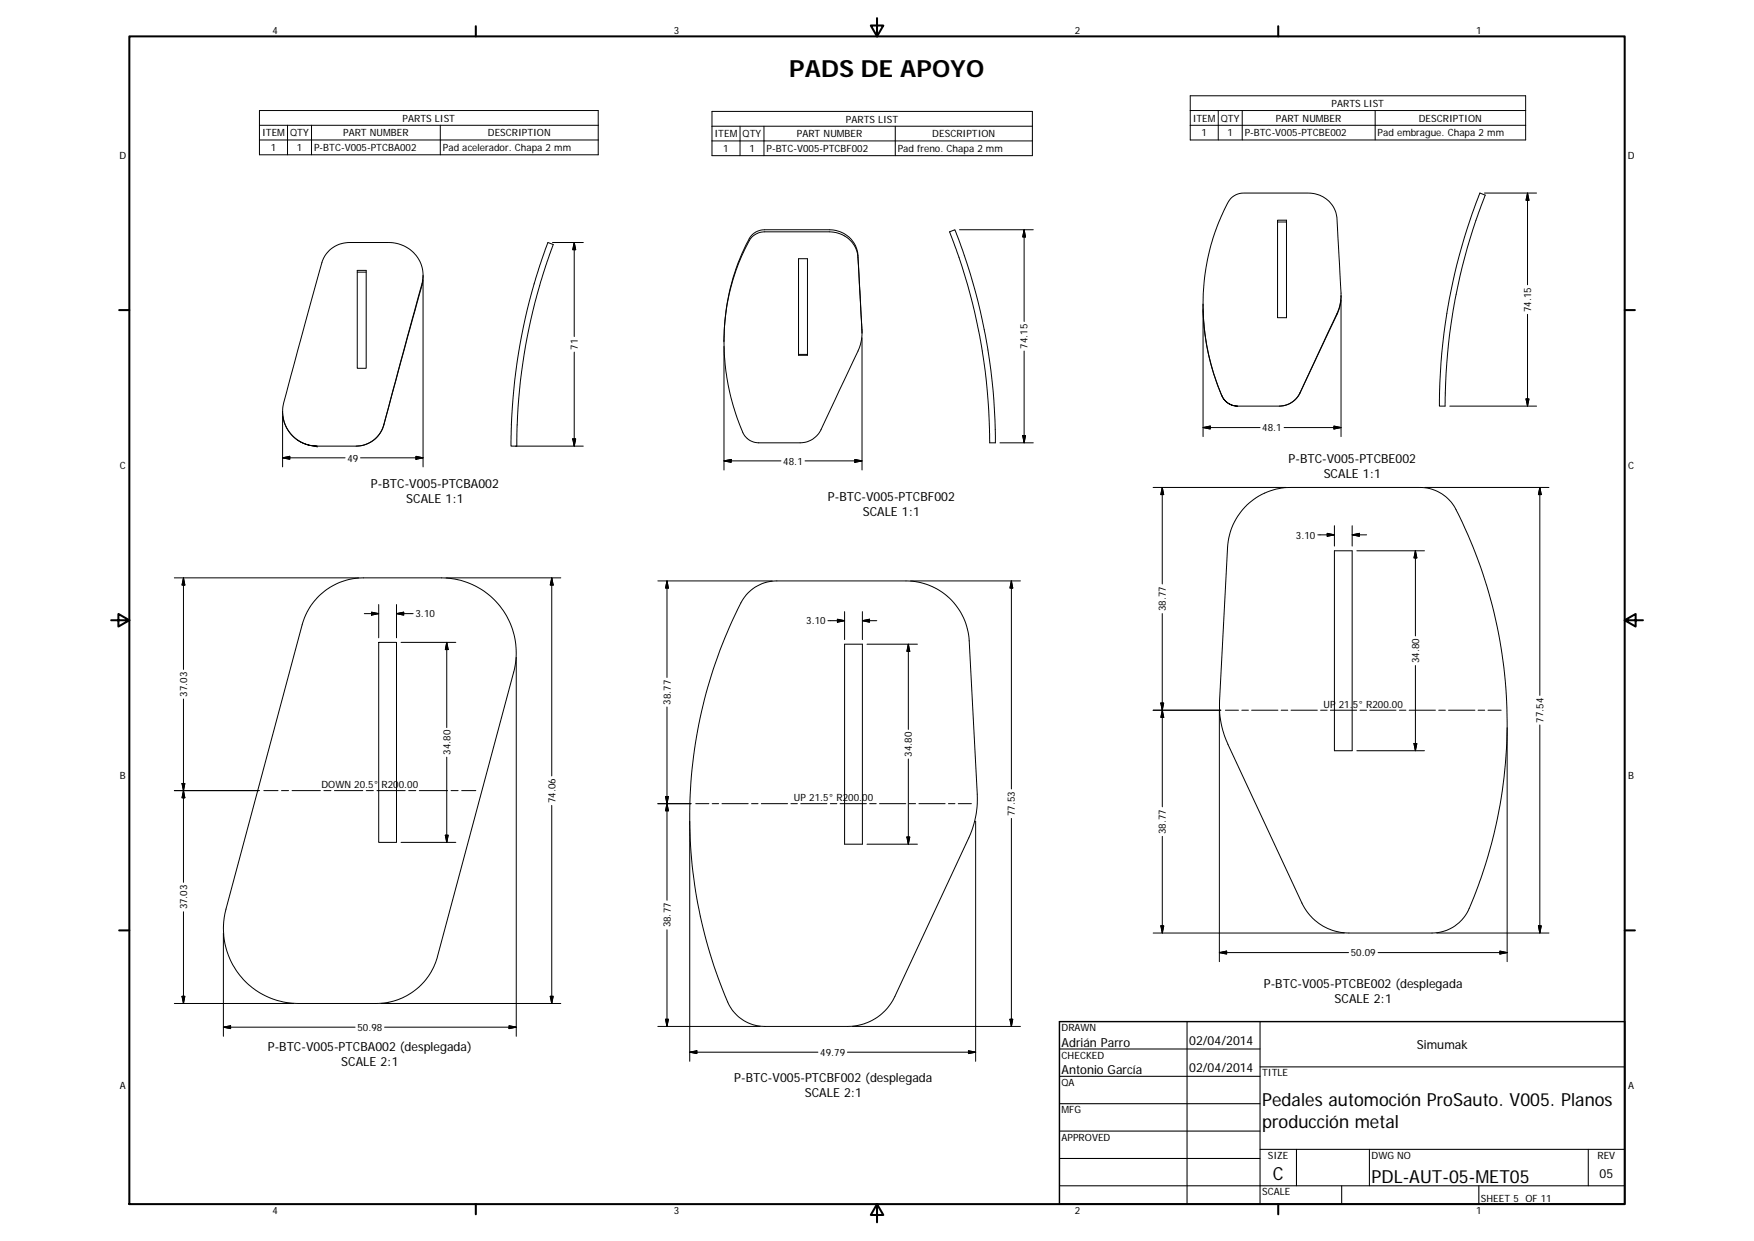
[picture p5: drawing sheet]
<svg xmlns="http://www.w3.org/2000/svg" width="594mm" height="420mm" viewBox="0 0 594 420" stroke-linecap="round" stroke-linejoin="round" font-family="sans-serif">
<g fill="none" stroke="#000" stroke-width=".34">
<path d="M87.9 37.4h114.7v15h-114.7zM241.1 37.7h108.6v15h-108.6zM403.1 37.4h113.6M403.1 32.4h113.6v15h-113.6zM412.6 37.4v10M420.7 37.4v10M465.8 37.4v10M87.9 42.4h114.7M87.9 47.4h114.7M97.4 42.4v10M105.5 42.4v10M149.1 42.4v10"/>
<path d="M241.1 42.7h108.6M241.1 47.7h108.6M250.6 42.7v10M258.8 42.7v10M303.2 42.7v10M403.1 42.4h113.6M321.6 78.5l1.8-.7 1.6 4.2a197.2 197.2 0 0 1 9.1 33.3 196.1 196.1 0 0 1 3 32v2.6h-1.9v-1.6a204.8 204.8 0 0 0-2.7-31 193.3 193.3 0 0 0-8.7-33.1zM325 77.8h25M346.9 77.8v31M346.9 77.8l.4 2.4h-.9zM432.7 74.5h3v33.1h-3zM432.7 75.2h3"/>
<path d="M501.2 65.4l1.8 .7-1.5 4.1a194.9 194.9 0 0 0-9 33 194.6 194.6 0 0 0-3 31.7v2.6h-2v-1.6a193.9 193.9 0 0 1 2.8-31.3 192.4 192.4 0 0 1 8.8-33.5zM502.8 65.4h17.6M517.4 65.4v31M517.4 65.4l.5 2.4h-1zM121 91.5h3v33.2h-3zM121 92.1h3M143.3 94.8v63.3M143.3 93.2l-.4 3.5-12.9 47.2a9.7 9.7 0 0 1-9.4 7.1M185.5 82.1l1.9 .7-2.5 7a193.6 193.6 0 0 0-9.9 61.2h-1.9v-2.2a196.8 196.8 0 0 1 12.4-66.5zM187.1 82.1h10.5M194.5 82.1v31.8M194.5 82.1l.5 2.4h-1z"/>
<path d="M254.6 80.3l2.2-1.4 1.8-.4h22.3a9.4 9.4 0 0 1 9.7 8.6l1.3 24.9a14.8 14.8 0 0 1-1.3 6.9l-12.5 26.6a7.9 7.9 0 0 1-7.1 4.4h-14a6.4 6.4 0 0 1-6.1-5.2 74.2 74.2 0 0 1 3.3-63.9zM270.5 87.6h3v32.7h-3zM194.5 119.2v31.8M245.2 117.3v41.8M270.5 120h3M292 112.8l-1.4-26.3a9.4 9.4 0 0 0-9.7-8.7h-21.9a5.9 5.9 0 0 0-5.2 3 73 73 0 0 0-8.6 34.9M292 114.4v44.7M346.9 118.9v31M407.5 103a77.5 77.5 0 0 0 6.3 31M407.5 104.8v43M454.2 100a14 14 0 0 1-1.3 6.4l-12.6 26.6a7.9 7.9 0 0 1-7 4.5M454.2 101.6v46.2"/>
<path d="M517.4 106.4v31.1M95.7 139.3a11.7 11.7 0 0 0 11.7 11.7 11.7 11.7 0 0 1-11.3-14.7l12.9-47.4a9.6 9.6 0 0 1 9.4-6.8h13.2a11.2 11.2 0 0 1 11.3 14l-12.9 47.7a9.7 9.7 0 0 1-9.4 7.2h-13.2M413.8 133.9a75.9 75.9 0 0 1 2.7-66.2 6 6 0 0 1 4.7-2.3h21.9a9.5 9.5 0 0 1 9.7 8.7l1.4 25.2a14.6 14.6 0 0 1-1.3 6.8l-12.6 26.9a7.7 7.7 0 0 1-7 4.5h-14.1M413.8 133.9a5.9 5.9 0 0 0 5.4 3.6 5.8 5.8 0 0 1-5.4-3.6zM491 137.5h29.4M516.9 135.1h1l-.5 2.4zM95.7 155l2.4-.5v1zM95.7 155h21.2M95.7 141v17.1M122.1 155h21.2M140.9 154.5l2.4 .5-2.4 .5zM174.6 151h23"/>
<path d="M194 148.6h1l-.5 2.4zM245.2 156l2.4-.4v.9zM245.2 156h19.3M272.7 156h19.3M289.5 155.6l2.5 .4-2.5 .5zM338.7 149.9h11.3M346.4 147.5h.9l-.4 2.4zM407.5 144.8l2.4-.5v.9zM407.5 144.8h19.3M434.9 144.8h19.3M451.8 144.3l2.4 .5-2.4 .4zM390.6 165h45"/>
<path d="M393.7 165v32.7M393.7 165l.4 2.4h-.9zM422.4 170.9a21.5 21.5 0 0 1 14.8-5.9h43.7a13.7 13.7 0 0 1 12.2 7.5 158.1 158.1 0 0 1 3.5 137.1 13.6 13.6 0 0 1-11.6 6.3h-28.1a17.7 17.7 0 0 1-15.9-10.1l-25.5-54.8a30.5 30.5 0 0 1-2.4-13.7l2.7-51.9a21.4 21.4 0 0 1 6.6-14.5zM452 178v6.9M458 178v6.9M482.5 165h42.1M521.5 165v70.4M521.5 165l.5 2.4h-.9zM59 195.6h62.5M62.1 195.6l.5 2.5h-.9zM62.1 195.6v31.1M151.1 195.6h38.8"/>
<path d="M186.9 195.6v67.1M186.9 195.6l.5 2.5h-1zM222.8 196.7h38.7M225.9 196.7v32.7M225.9 196.7l.5 2.4h-1zM308.4 196.7h37.2M342.6 196.7v70.4M342.6 196.7l.4 2.4h-.9zM446.3 181.1h5.7M449.5 180.6l2.5 .5-2.5 .5zM452 186.5h6v67.7h-6zM458 181.1l2.4-.5v1z"/>
<path d="M458 181.1h4.9M459.6 186.5h22.9M479.4 186.5v28.8M479.4 186.5l.5 2.4h-1zM108 201.8a21.3 21.3 0 0 1 15.1-6.2h26.4a25.4 25.4 0 0 1 24.5 32l-25.8 96.2a21.4 21.4 0 0 1-20.7 15.9h-26.5a25.4 25.4 0 0 1-24.5-31.9l25.8-96.3a21.4 21.4 0 0 1 5.7-9.7zM123.4 207.8h4.9M125.8 207.3l2.5 .5-2.5 .5zM128.3 217.5h6v67.7h-6zM128.3 204.7v11.2M134.3 207.8l2.4-.5v1zM134.3 207.8h5.6M134.3 204.7v11.2"/>
<path d="M135.8 217.5h18.6M151.3 217.5v28.8M151.3 217.5l.5 2.4h-1zM253.5 200.6a13.8 13.8 0 0 1 9.6-3.9h43.8a21.4 21.4 0 0 1 21.4 20.3l2.7 51.9a31.6 31.6 0 0 1-2.9 14.8l-25 53.7a17.6 17.6 0 0 1-15.9 10.1h-28.2a13.8 13.8 0 0 1-12.5-8.3 158.8 158.8 0 0 1 5.5-136.8zM280.4 210.1h5.7M283.6 209.7l2.5 .4-2.5 .6zM286.1 218.1h6v67.7h-6zM286.1 207.1v9.5M292.1 207.1v9.5M292.1 210.1l2.4-.4v1zM292.1 210.1h4.9M293.7 218.1h17"/>
<path d="M307.7 218.1v28.9M307.7 218.1l.4 2.4h-.9zM393.7 207.7v65.5M62.1 236.7v62M174.9 222.6v128.3M225.9 239.4v65.4M393.2 238h.9l-.4 2.5zM479.4 225.3v28.9M151.3 256.3v28.9M307.7 257v28.8M393.7 240.5l.5 2.4h-1zM413 240.5v85.1"/>
<path d="M413.5 240.5h-22.9M415 240.5h4.5M420.6 240.5h2.2M423.9 240.5h8.9M433.9 240.5h2.3M437.3 240.5h8.9M447.3 240.5h2.2M450.6 240.5h8.9M459.6 254.2h22.9M460.6 240.5h2.2M463.9 240.5h8.9M474 240.5h2.2"/>
<path d="M477.3 240.5h8.9M478.9 251.7h1l-.5 2.5zM487.3 240.5h2.2M490.6 240.5h8.9M500.6 240.5h2.3M504 240.5h4.4M510.5 246.4v79.2M521.5 245.4v70.5M59 267.7h28.8M61.7 265.3h.9l-.5 2.4zM62.1 267.7l.5 2.4h-.9zM89.4 267.7h4.8"/>
<path d="M95.3 267.7h2.4M98.9 267.7h9.6M109.7 267.7h2.4M113.3 267.7h9.6M124.1 267.7h2.4M127.7 267.7h9.5M138.4 267.7h2.4M142 267.7h9.6M152.8 267.7h2.4M156.4 267.7h4.8M186.9 272.7v67M222.8 272.1h11.3"/>
<path d="M225.4 269.7h1l-.5 2.4zM225.9 272.1l.5 2.4h-1zM233.6 278v81.3M235.6 272.1h4.5M241.2 272.1h2.2M244.5 272.1h8.9M254.5 272.1h2.2M257.9 272.1h8.9M267.9 272.1h2.2M271.2 272.1h8.9M281.2 272.1h2.2M284.5 272.1h8.9"/>
<path d="M294.5 272.1h2.3M297.9 272.1h8.9M307.9 272.1h2.2M311.2 272.1h8.9M321.2 272.1h2.2M324.6 272.1h4.4M330.4 278v81.3M342.6 277.1v70.4M135.8 285.2h18.6M150.8 282.8h1l-.5 2.4zM293.7 285.8h17M307.2 283.4h.9l-.4 2.4z"/>
<path d="M393.7 283.2v32.7M62.1 308.7v31M75.7 315.9v35M225.9 314.8v32.7M390.6 315.9h64.7M393.2 313.5h1l-.5 2.4zM486.6 315.9h38M521.1 313.5h.9l-.5 2.4zM59 339.7h40.5M61.7 337.3h.9l-.5 2.4zM129 339.7h60.9M186.4 337.3h1l-.5 2.4z"/>
<path d="M413 322.5l2.5-.5v1zM413 322.5h43.7M466.7 322.5h43.8M508 322l2.5 .5-2.5 .5zM75.7 347.8l2.4-.5v1zM75.7 347.8h44.6M130.3 347.8h44.6M172.4 347.3l2.5 .5-2.5 .5zM222.8 347.5h34.7M225.4 345.1h1l-.5 2.4zM233.6 356.2l2.4-.5v1zM233.6 356.2h43.4"/>
<path d="M287 356.2h43.4M288.7 347.5h56.9M328 355.7l2.4 .5-2.4 .5zM342.1 345.1h.9l-.4 2.4z"/>
</g>
<circle cx="107.4" cy="151" r=".16" fill="#000"/>
<g fill="none" stroke="#000" stroke-width=".69">
<path d="M43.8 12.3h506.5v395.4h-506.5zM161.2 8.9v3.4M297 6.1v6.2l-2.1-3.7h4.3l-2.2 3.7M432.9 8.9v3.4M40.4 105h3.4M550.3 105h3.4M37.6 210h6.2l-3.7-2.1v4.2l3.7-2.1M550.3 210l3.7 2.1v-4.2l-3.7 2.1h6.2M40.4 315h3.4M550.3 315h3.4M161.2 407.7v3.4M297 407.7l2.2 3.7h-4.3l2.1-3.7v6.1"/>
<path d="M432.9 407.7v3.4"/>
</g>
<g fill="none" stroke="#000" stroke-width=".36">
<path d="M358.8 355.2h68M402.1 345.9v61.8M426.8 345.9v61.8M358.8 364.4h68M358.8 373.7h68M426.8 361.2h123.5M358.8 382.9h68M358.8 392.2h68M426.8 389.1h123.5M439.1 389.1v12.4M463.8 389.1v12.4M537.9 389.1v12.4"/>
<path d="M358.8 401.5h191.5M454.4 401.5v6.2M500.9 401.5v6.2"/>
</g>
<path d="M358.8 345.9h191.5v61.8h-191.5z" fill="none" stroke="#000" stroke-width=".48"/>
<g fill="#000" stroke="#000" stroke-width=".34">
<path d="M517.4 65.4l.5 2.4h-1zM194.5 82.1l.5 2.4h-1zM346.9 77.8l.4 2.4h-.9zM516.9 135.1h1l-.5 2.4zM95.7 155l2.4-.5v1zM140.9 154.5l2.4 .5-2.4 .5zM194 148.6h1l-.5 2.4zM245.2 156l2.4-.4v.9zM289.5 155.6l2.5 .4-2.5 .5zM346.4 147.5h.9l-.4 2.4zM407.5 144.8l2.4-.5v.9zM451.8 144.3l2.4 .5-2.4 .4z"/>
<path d="M393.7 165l.4 2.4h-.9zM521.5 165l.5 2.4h-.9zM62.1 195.6l.5 2.5h-.9zM186.9 195.6l.5 2.5h-1zM225.9 196.7l.5 2.4h-1zM342.6 196.7l.4 2.4h-.9zM449.5 180.6l2.5 .5-2.5 .5zM458 181.1l2.4-.5v1zM479.4 186.5l.5 2.4h-1zM125.8 207.3l2.5 .5-2.5 .5zM134.3 207.8l2.4-.5v1zM151.3 217.5l.5 2.4h-1z"/>
<path d="M283.6 209.7l2.5 .4-2.5 .6zM292.1 210.1l2.4-.4v1zM307.7 218.1l.4 2.4h-.9zM393.2 238h.9l-.4 2.5zM393.7 240.5l.5 2.4h-1zM478.9 251.7h1l-.5 2.5zM61.7 265.3h.9l-.5 2.4zM62.1 267.7l.5 2.4h-.9zM225.4 269.7h1l-.5 2.4zM225.9 272.1l.5 2.4h-1zM150.8 282.8h1l-.5 2.4zM307.2 283.4h.9l-.4 2.4z"/>
<path d="M393.2 313.5h1l-.5 2.4zM521.1 313.5h.9l-.5 2.4zM61.7 337.3h.9l-.5 2.4zM186.4 337.3h1l-.5 2.4zM413 322.5l2.5-.5v1zM508 322l2.5 .5-2.5 .5zM75.7 347.8l2.4-.5v1zM172.4 347.3l2.5 .5-2.5 .5zM225.4 345.1h1l-.5 2.4zM233.6 356.2l2.4-.5v1zM328 355.7l2.4 .5-2.4 .5zM342.1 345.1h.9l-.4 2.4z"/>
</g>
<text font-size="8" x="267.3" y="26.2">PADS DE APOYO</text>
<g font-size="6.1">
<text x="427.5" y="374.4">Pedales automoción ProSauto. V005. Planos</text>
<text x="427.5" y="381.8">producción metal</text>
<text x="431.1" y="399.4">C</text>
<text x="464.5" y="400.6">PDL-AUT-05-MET05</text>
</g>
<g font-size="4.2">
<text x="436.4" y="156.7">P-BTC-V005-PTCBE002</text>
<text x="448.3" y="161.8">SCALE 1:1</text>
<text x="125.6" y="165.1">P-BTC-V005-PTCBA002</text>
<text x="137.6" y="170.2">SCALE 1:1</text>
<text x="280.4" y="169.6">P-BTC-V005-PTCBF002</text>
<text x="292.2" y="174.7">SCALE 1:1</text>
<text x="428.1" y="334.4">P-BTC-V005-PTCBE002 (desplegada</text>
<text x="452" y="339.5">SCALE 2:1</text>
<text x="402.8" y="353.7">02/04/2014</text>
<text x="90.7" y="355.7">P-BTC-V005-PTCBA002 (desplegada)</text>
<text x="359.5" y="354.3">Adrián Parro</text>
<text x="479.9" y="355.1">Simumak</text>
<text x="115.6" y="360.8">SCALE 2:1</text>
<text x="359.5" y="363.6">Antonio García</text>
<text x="402.8" y="363">02/04/2014</text>
<text x="248.7" y="366.3">P-BTC-V005-PTCBF002 (desplegada</text>
<text x="272.6" y="371.4">SCALE 2:1</text>
<text x="541.8" y="398.7">05</text>
</g>
<g font-size="3.4">
<text x="92.3" y="11.3">4</text>
<text x="228.2" y="11.3">3</text>
<text x="364.1" y="11.3">2</text>
<text x="499.9" y="11.3">1</text>
<text x="136.4" y="41.2">PARTS LIST</text>
<text x="286.5" y="41.5">PARTS LIST</text>
<text x="404" y="41.2">ITEM</text>
<text x="413.5" y="41.2">QTY</text>
<text x="432.2" y="41.2">PART NUMBER</text>
<text x="451" y="36.2">PARTS LIST</text>
<text x="480.6" y="41.2">DESCRIPTION</text>
<text x="88.8" y="46.2">ITEM</text>
<text x="98.3" y="46.2">QTY</text>
<text x="116.2" y="46.2">PART NUMBER</text>
<text x="165.2" y="46.2">DESCRIPTION</text>
<text x="242" y="46.5">ITEM</text>
<text x="251.5" y="46.5">QTY</text>
<text x="269.9" y="46.5">PART NUMBER</text>
<text x="315.8" y="46.5">DESCRIPTION</text>
<text x="406.9" y="46.2">1</text>
<text x="415.7" y="46.2">1</text>
<text x="421.6" y="46.2">P-BTC-V005-PTCBE002</text>
<text x="466.6" y="46.2">Pad embrague. Chapa 2 mm</text>
<text x="40.4" y="53.7">D</text>
<text x="91.7" y="51.2">1</text>
<text x="100.5" y="51.2">1</text>
<text x="106.4" y="51.2">P-BTC-V005-PTCBA002</text>
<text x="150" y="51.2">Pad acelerador. Chapa 2 mm</text>
<text x="245" y="51.5">1</text>
<text x="253.8" y="51.5">1</text>
<text x="259.6" y="51.5">P-BTC-V005-PTCBF002</text>
<text x="304.1" y="51.5">Pad freno. Chapa 2 mm</text>
<text x="551.4" y="53.7">D</text>
<text x="518.6" y="105.7" transform="rotate(-90 518.6 105.7)">74.15</text>
<text x="195.7" y="118.4" transform="rotate(-90 195.7 118.4)">71</text>
<text x="348.1" y="118.1" transform="rotate(-90 348.1 118.1)">74.15</text>
<text x="427.5" y="146">48.1</text>
<text x="40.6" y="158.7">C</text>
<text x="117.7" y="156.3">49</text>
<text x="265.3" y="157.3">48.1</text>
<text x="551.5" y="158.7">C</text>
<text x="438.9" y="182.3">3.10</text>
<text x="140.7" y="209">3.10</text>
<text x="394.9" y="207" transform="rotate(-90 394.9 207)">38.77</text>
<text x="273.1" y="211.4">3.10</text>
<text x="480.6" y="224.5" transform="rotate(-90 480.6 224.5)">34.80</text>
<text x="63.4" y="235.9" transform="rotate(-90 63.4 235.9)">37.03</text>
<text x="227.2" y="238.6" transform="rotate(-90 227.2 238.6)">38.77</text>
<text x="448.3" y="239.6">UP 21.5° R200.00</text>
<text x="522.7" y="244.7" transform="rotate(-90 522.7 244.7)">77.54</text>
<text x="152.6" y="255.6" transform="rotate(-90 152.6 255.6)">34.80</text>
<text x="308.9" y="256.2" transform="rotate(-90 308.9 256.2)">34.80</text>
<text x="40.6" y="263.7">B</text>
<text x="551.5" y="263.7">B</text>
<text x="108.9" y="266.8">DOWN 20.5° R200.00</text>
<text x="188.1" y="271.9" transform="rotate(-90 188.1 271.9)">74.06</text>
<text x="268.9" y="271.2">UP 21.5° R200.00</text>
<text x="343.8" y="276.3" transform="rotate(-90 343.8 276.3)">77.53</text>
<text x="394.9" y="282.4" transform="rotate(-90 394.9 282.4)">38.77</text>
<text x="63.4" y="307.9" transform="rotate(-90 63.4 307.9)">37.03</text>
<text x="227.2" y="314" transform="rotate(-90 227.2 314)">38.77</text>
<text x="457.5" y="323.7">50.09</text>
<text x="121.1" y="349">50.98</text>
<text x="359.5" y="349.1">DRAWN</text>
<text x="277.8" y="357.4">49.79</text>
<text x="359.5" y="358.4">CHECKED</text>
<text x="427.5" y="364.4">TITLE</text>
<text x="40.6" y="368.7">A</text>
<text x="359.5" y="367.7">QA</text>
<text x="551.5" y="368.7">A</text>
<text x="359.5" y="376.9">MFG</text>
<text x="359.5" y="386.2">APPROVED</text>
<text x="429.4" y="392.4">SIZE</text>
<text x="464.5" y="392.4">DWG NO</text>
<text x="541.1" y="392.3">REV</text>
<text x="427.5" y="404.7">SCALE</text>
<text x="501.6" y="406.8">SHEET 5 OF 11</text>
<text x="92.3" y="411.1">4</text>
<text x="228.2" y="411.1">3</text>
<text x="364.1" y="411.1">2</text>
<text x="499.9" y="411.1">1</text>
</g>
</svg>
